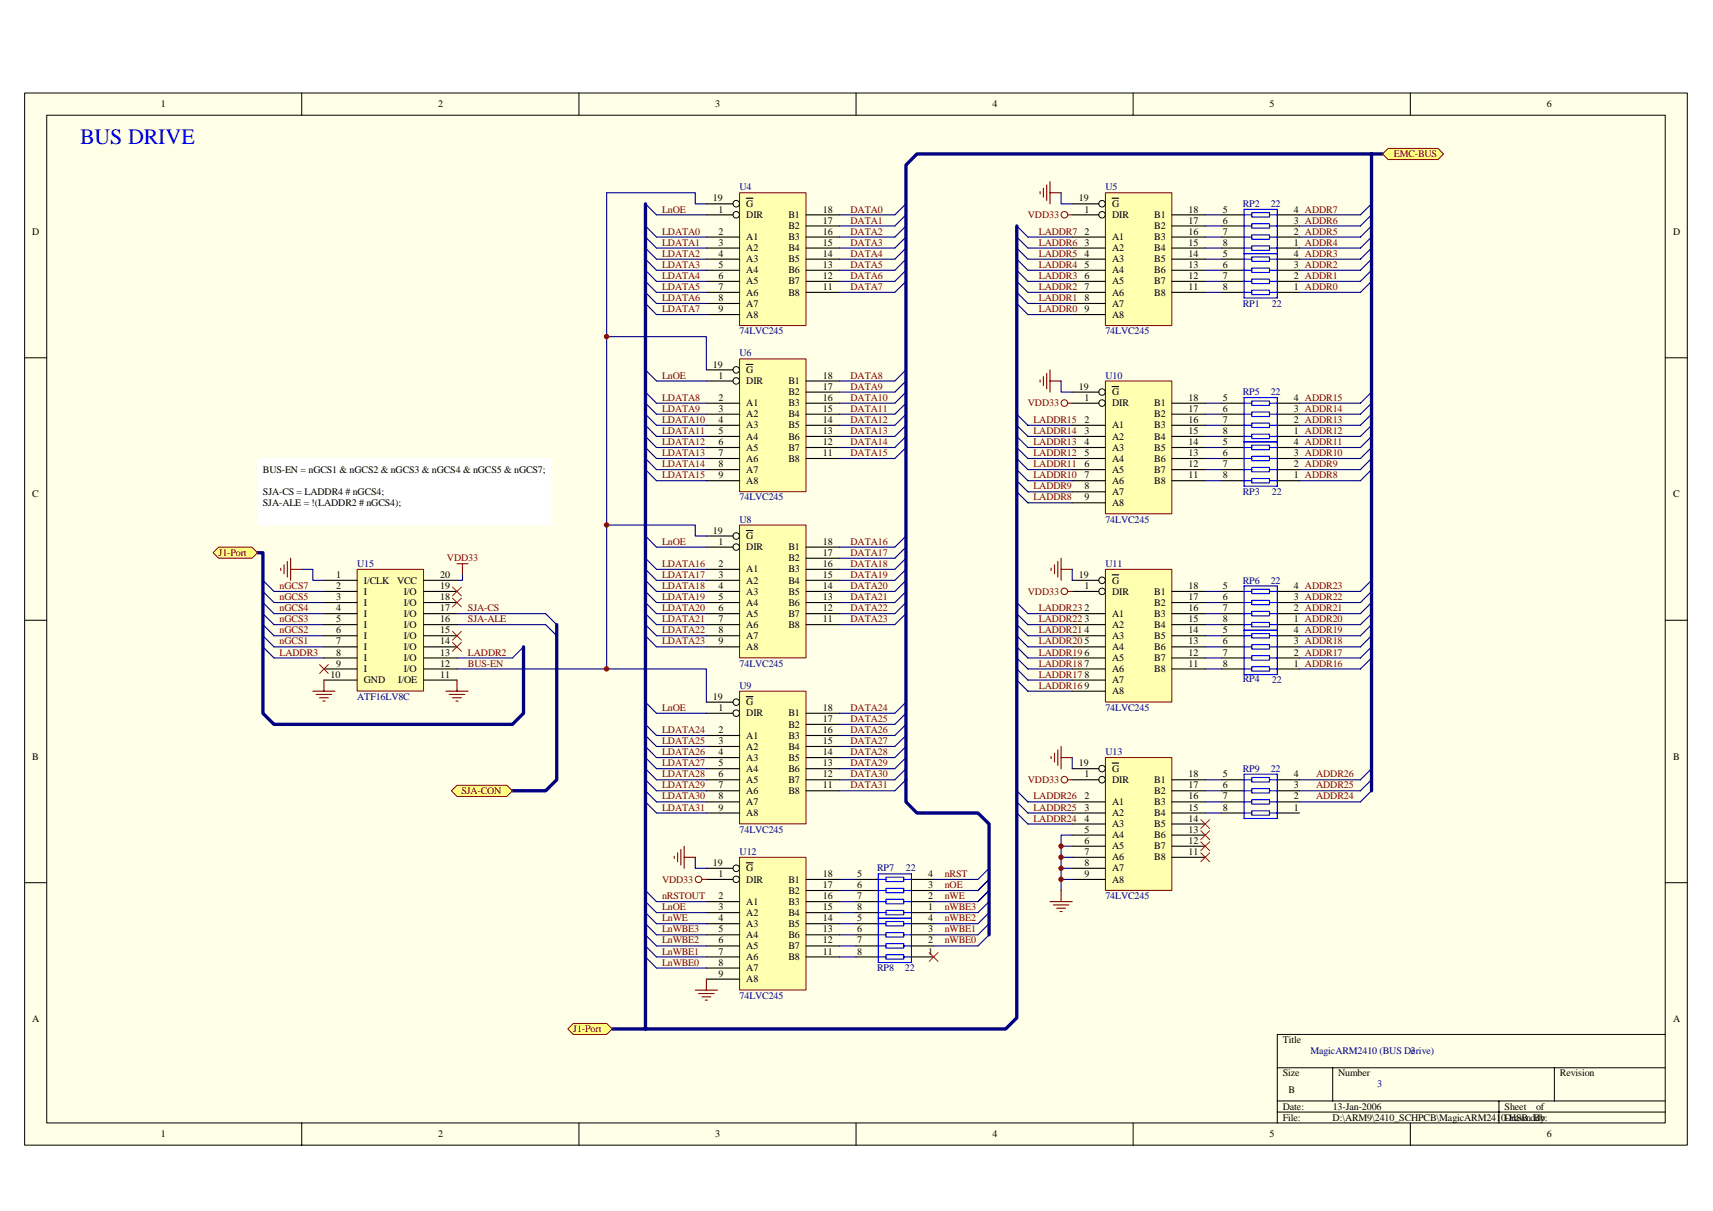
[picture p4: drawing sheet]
<svg xmlns="http://www.w3.org/2000/svg" width="297mm" height="210mm" viewBox="0 0 297 210" stroke-linecap="round" stroke-linejoin="round" font-family="sans-serif">
<path d="M4.3 16.1h288.3v182.5h-288.3z" fill="#ffffe8"/>
<g fill="none" stroke="#000" stroke-width=".17">
<path d="M4.3 16.1h288.3v182.5h-288.3zM8.1 20h280.7v174.7h-280.7zM52.3 16.1v3.9M100.4 16.1v3.9M148.4 16.1v3.9M196.5 16.1v3.9M244.6 16.1v3.9M4.3 62h3.8M288.8 62h3.8M4.3 107.5h3.8M288.8 107.5h3.8M4.3 153.1h3.8"/>
<path d="M288.8 153.1h3.8M288.8 179.4h-67.3v15.3M52.3 194.7v3.9M100.4 194.7v3.9M148.4 194.7v3.9M196.5 194.7v3.9M221.5 185.1h67.3M221.5 190.9h67.3M221.5 192.8h67.3M231.1 185.1v5.8M244.6 194.7v3.9M259.9 190.9v3.8"/>
<path d="M269.5 185.1v5.8"/>
</g>
<path d="M128.3 33.4h11.5v23.1h-11.5z" fill="#ffffb0"/>
<path d="M128.2 33.4h11.6v23.1h-11.6z" fill="none" stroke="#800000" stroke-width=".17"/>
<g fill="none" stroke="#000" stroke-width=".17">
<circle cx="127.7" cy="35.3" r=".57"/>
<circle cx="127.7" cy="37.2" r=".57"/>
</g>
<g fill="none" stroke="#000" stroke-width=".19">
<path d="M122.5 35.3h4.6M122.5 37.3h4.6M129.4 34.4h1.2M139.8 37.3h5.8M139.8 39.2h5.8M122.5 41.1h5.7M122.5 43h5.7M122.5 44.9h5.7M122.5 46.9h5.7M122.5 48.8h5.7M122.5 50.7h5.7M122.5 52.6h5.7"/>
<path d="M122.5 54.5h5.7M139.8 41.1h5.8M139.8 43h5.8M139.8 44.9h5.8M139.8 46.9h5.8M139.8 48.8h5.8M139.8 50.7h5.8"/>
</g>
<g fill="none" stroke="#000080" stroke-width=".19">
<path d="M113.8 37.3h8.7M145.6 37.3h9.6M145.6 39.2h9.6M113.8 41.1h8.7M113.8 43h8.7M113.8 44.9h8.7M113.8 46.9h8.7M113.8 48.8h8.7M113.8 50.7h8.7M113.8 52.6h8.7M113.8 54.5h8.7M145.6 41.1h9.6"/>
<path d="M145.6 43h9.6M145.6 44.9h9.6M145.6 46.9h9.6M145.6 48.8h9.6M145.6 50.7h9.6"/>
</g>
<path d="M128.3 62.3h11.5v23h-11.5z" fill="#ffffb0"/>
<path d="M128.2 62.2h11.6v23.1h-11.6z" fill="none" stroke="#800000" stroke-width=".17"/>
<g fill="none" stroke="#000" stroke-width=".17">
<circle cx="127.7" cy="64.1" r=".57"/>
<circle cx="127.7" cy="66" r=".57"/>
</g>
<g fill="none" stroke="#000" stroke-width=".19">
<path d="M122.5 64.1h4.6M122.5 66.1h4.6M122.5 69.9h5.7M122.5 71.8h5.7M122.5 73.7h5.7M122.5 75.7h5.7M122.5 77.6h5.7M122.5 79.5h5.7M129.4 63.2h1.2M139.8 66.1h5.8M139.8 69.9h5.8M139.8 71.8h5.8"/>
<path d="M139.8 68h5.8M139.8 73.7h5.8M139.8 75.7h5.8M139.8 77.6h5.8M139.8 79.5h5.8M122.5 81.4h5.7M122.5 83.4h5.7"/>
</g>
<path d="M128.3 148.7h11.5v23h-11.5z" fill="#ffffb0"/>
<path d="M128.2 148.7h11.6v23h-11.6z" fill="none" stroke="#800000" stroke-width=".17"/>
<g fill="none" stroke="#000" stroke-width=".17">
<circle cx="127.7" cy="150.6" r=".57"/>
<circle cx="127.7" cy="152.5" r=".57"/>
</g>
<g fill="none" stroke="#000" stroke-width=".19">
<path d="M122.5 150.6h4.6M122.5 152.5h4.6M122.5 156.3h5.7M122.5 158.2h5.7M129.4 149.6h1.2M139.8 152.5h5.8M139.8 156.3h5.8M139.8 158.2h5.8M139.8 154.4h5.8M122.5 160.2h5.7M122.5 162.1h5.7M122.5 164h5.7"/>
<path d="M122.5 165.9h5.7M122.5 167.9h5.7M122.5 169.8h5.7M139.8 160.2h5.8M139.8 162.1h5.8M139.8 164h5.8M139.8 165.9h5.8"/>
</g>
<path d="M191.7 33.4h11.5v23.1h-11.5z" fill="#ffffb0"/>
<path d="M191.7 33.4h11.5v23.1h-11.5z" fill="none" stroke="#800000" stroke-width=".17"/>
<g fill="none" stroke="#000" stroke-width=".17">
<circle cx="191.1" cy="35.3" r=".57"/>
<circle cx="191.1" cy="37.2" r=".57"/>
</g>
<g fill="none" stroke="#000" stroke-width=".19">
<path d="M185.9 35.3h4.6M185.9 37.3h4.6M192.8 34.4h1.2M203.2 37.3h5.8M203.2 39.2h5.8M185.9 41.1h5.8M185.9 43h5.8M185.9 44.9h5.8M185.9 46.9h5.8M185.9 48.8h5.8M185.9 50.7h5.8M185.9 52.6h5.8"/>
<path d="M185.9 54.5h5.8M203.2 41.1h5.8M203.2 43h5.8M203.2 44.9h5.8M203.2 46.9h5.8M203.2 48.8h5.8M203.2 50.7h5.8"/>
</g>
<g fill="none" stroke="#000080" stroke-width=".19">
<path d="M178.2 41.1h7.7M178.2 43h7.7M178.2 44.9h7.7M178.2 46.9h7.7M178.2 48.8h7.7M178.2 50.7h7.7M178.2 52.6h7.7M178.2 54.5h7.7M113.8 66.1h8.7M113.8 69.9h8.7M113.8 71.8h8.7M113.8 73.7h8.7"/>
<path d="M113.8 75.7h8.7M113.8 77.6h8.7M113.8 79.5h8.7M145.6 66.1h9.6M145.6 69.9h9.6M145.6 71.8h9.6M145.6 73.7h9.6M145.6 75.7h9.6M145.6 77.6h9.6M145.6 79.5h9.6M145.6 68h9.6M113.8 81.4h8.7"/>
<path d="M113.8 83.4h8.7"/>
</g>
<path d="M191.7 66.1h11.5v23h-11.5z" fill="#ffffb0"/>
<path d="M191.7 66.1h11.5v23h-11.5z" fill="none" stroke="#800000" stroke-width=".17"/>
<g fill="none" stroke="#000" stroke-width=".17">
<circle cx="191.1" cy="69.9" r=".57"/>
<circle cx="191.1" cy="68" r=".57"/>
</g>
<g fill="none" stroke="#000" stroke-width=".19">
<path d="M185.9 68h4.6M185.9 69.9h4.6M185.9 73.7h5.8M185.9 75.7h5.8M185.9 77.6h5.8M185.9 79.5h5.8M192.8 67h1.2M203.2 69.9h5.8M203.2 73.7h5.8M203.2 75.7h5.8M203.2 71.8h5.8M203.2 77.6h5.8"/>
<path d="M203.2 79.5h5.8M185.9 81.4h5.8M185.9 83.4h5.8M185.9 85.3h5.8M185.9 87.2h5.8M203.2 81.4h5.8M203.2 83.4h5.8"/>
</g>
<path d="M191.7 98.7h11.5v23h-11.5z" fill="#ffffb0"/>
<path d="M191.7 98.7h11.5v23h-11.5z" fill="none" stroke="#800000" stroke-width=".17"/>
<g fill="none" stroke="#000" stroke-width=".17">
<circle cx="191.1" cy="100.6" r=".57"/>
<circle cx="191.1" cy="102.5" r=".57"/>
</g>
<g fill="none" stroke="#000" stroke-width=".19">
<path d="M192.8 99.7h1.2M185.9 100.6h4.6M185.9 102.6h4.6M185.9 106.4h5.8M185.9 108.3h5.8M185.9 110.2h5.8M185.9 112.2h5.8M185.9 114.1h5.8M185.9 116h5.8M185.9 117.9h5.8M185.9 119.8h5.8M203.2 102.6h5.8"/>
<path d="M203.2 106.4h5.8M203.2 108.3h5.8M203.2 104.5h5.8M203.2 110.2h5.8M203.2 112.2h5.8M203.2 114.1h5.8M203.2 116h5.8"/>
</g>
<g fill="none" stroke="#800000" stroke-width=".19">
<path d="M180.4 33.2v.4M180.9 32.6v1.6M181.5 32.1v2.7M182.1 31.5v3.8M182.1 33.4h1.9M180.4 65.9v.4M180.9 65.3v1.5M181.5 64.7v2.7M182.1 64.1v3.9M182.1 66.1h1.9M182.3 98.5v.4M182.9 97.9v1.6"/>
<path d="M183.4 97.4v2.7M184 96.8v3.8M184 98.7h1.9M116.9 148.5v.3M117.5 147.9v1.5M118.1 147.3v2.7M118.6 146.7v3.9M118.6 148.7h2"/>
</g>
<path d="M111.9 35.3v143.1M176.3 39.2v137.3l-1.9 1.9h-68.3M237.8 26.7v110.4M239.8 26.7h-80.8l-1.9 1.9v106.6" fill="none" stroke="#000080" stroke-width=".58"/>
<g fill="none" stroke="#000080" stroke-width=".19">
<path d="M105.2 33.4h15.4v1.9h1.9M111.9 39.2l1.9 1.9M111.9 35.3l1.9 2M157.1 35.3l-1.9 2M157.1 37.3l-1.9 1.9M157.1 39.2l-1.9 1.9M176.3 39.2l1.9 1.9M184 33.4v1.9h1.9M237.8 35.3l-1.9 2M105.2 58.4h17.3v5.7M111.9 52.6l1.9 1.9M111.9 50.7l1.9 1.9"/>
<path d="M111.9 48.8l1.9 1.9M111.9 46.9l1.9 1.9M111.9 44.9l1.9 2M111.9 43l1.9 1.9M111.9 41.1l1.9 1.9M157.1 41.1l-1.9 1.9M157.1 43l-1.9 1.9M157.1 44.9l-1.9 2M157.1 46.9l-1.9 1.9M157.1 48.8l-1.9 1.9M176.3 41.1l1.9 1.9M176.3 43l1.9 1.9"/>
<path d="M176.3 44.9l1.9 2M176.3 46.9l1.9 1.9M176.3 48.8l1.9 1.9M176.3 50.7l1.9 1.9M176.3 52.6l1.9 1.9M111.9 68l1.9 1.9M111.9 69.9l1.9 1.9M111.9 71.8l1.9 1.9M111.9 73.7l1.9 2M111.9 75.7l1.9 1.9M111.9 77.6l1.9 1.9M111.9 79.5l1.9 1.9"/>
<path d="M111.9 64.1l1.9 2M157.1 64.1l-1.9 2M157.1 66.1l-1.9 1.9M157.1 68l-1.9 1.9M157.1 69.9l-1.9 1.9M157.1 71.8l-1.9 1.9M157.1 73.7l-1.9 2M157.1 75.7l-1.9 1.9M157.1 77.6l-1.9 1.9M184 66.1v1.9h1.9M111.9 81.4l1.9 2M185.9 98.7v1.9"/>
<path d="M120.6 148.7v1.9h1.9"/>
</g>
<path d="M62 98.7h11.4v21.1h-11.4z" fill="#ffffb0"/>
<path d="M61.9 98.7h11.5v21.1h-11.5z" fill="none" stroke="#800000" stroke-width=".17"/>
<g fill="none" stroke="#000" stroke-width=".19">
<path d="M56.2 100.6h5.7M56.2 102.6h5.7M56.2 104.5h5.7M56.2 106.4h5.7M56.2 108.3h5.7M56.2 110.2h5.7M56.2 112.2h5.7M56.2 114.1h5.7M56.2 116h5.7M56.2 117.9h5.7M73.5 100.6h5.7M73.5 102.6h5.7"/>
<path d="M73.5 104.5h5.7M73.5 106.4h5.7M73.5 108.3h5.7M73.5 110.2h5.7M73.5 112.2h5.7M73.5 114.1h5.7M73.5 116h5.7M73.5 117.9h5.7"/>
</g>
<path d="M80.2 99.7v.9h-1M45.6 100.6l1.9 2h8.7M45.6 102.6l1.9 1.9h8.7M45.6 104.5l1.9 1.9h8.7M45.6 110.2l1.9 2h8.7M45.6 112.2l1.9 1.9h8.7M47.5 110.2h8.7M79.2 106.4h15.4M79.2 114.1h9.7M79.2 108.3h15.4M79.2 116h26" fill="none" stroke="#000080" stroke-width=".19"/>
<path d="M79.2 97.7h1.9M80.2 97.7v2M54.2 119.8h3.9M56.2 117.9v1.9M77.3 119.8h3.8M79.2 117.9v1.9M54.8 120.4h2.7M55.4 121h1.5M56 121.6h.4M77.9 120.4h2.7M78.5 121h1.5M79.1 121.6h.3" fill="none" stroke="#800000" stroke-width=".19"/>
<path d="M191.7 131.4h11.5v23h-11.5z" fill="#ffffb0"/>
<g fill="none" stroke="#800000" stroke-width=".17">
<path d="M191.7 131.4h11.5v23h-11.5z"/>
<circle cx="184.6" cy="37.2" r=".57"/>
<circle cx="184.6" cy="69.9" r=".57"/>
<circle cx="184.6" cy="102.5" r=".57"/>
<circle cx="184.6" cy="135.2" r=".57"/>
</g>
<g fill="none" stroke="#000" stroke-width=".17">
<circle cx="191.1" cy="135.2" r=".57"/>
<circle cx="191.1" cy="133.3" r=".57"/>
</g>
<g fill="none" stroke="#000" stroke-width=".19">
<path d="M211.9 39.2h3.8M211.9 37.3h3.8M221.5 39.2h3.8M221.5 37.3h3.8M211.9 50.7h3.8M211.9 48.8h3.8M211.9 46.9h3.8M211.9 44.9h3.8M211.9 43h3.8M211.9 41.1h3.8M221.5 50.7h3.8M221.5 48.8h3.8"/>
<path d="M221.5 46.9h3.8M221.5 44.9h3.8M221.5 43h3.8M221.5 41.1h3.8M211.9 79.5h3.8M211.9 77.6h3.8M211.9 75.7h3.8M211.9 73.7h3.8M211.9 71.8h3.8M211.9 69.9h3.8M221.5 79.5h3.8M221.5 77.6h3.8"/>
<path d="M221.5 75.7h3.8M221.5 73.7h3.8M221.5 71.8h3.8M221.5 69.9h3.8M211.9 83.4h3.8M211.9 81.4h3.8M221.5 83.4h3.8M221.5 81.4h3.8M211.9 116h3.8M211.9 114.1h3.8M211.9 112.2h3.8M211.9 110.2h3.8"/>
<path d="M211.9 108.3h3.8M211.9 106.4h3.8M211.9 104.5h3.8M211.9 102.6h3.8M221.5 116h3.8M221.5 114.1h3.8M221.5 112.2h3.8M221.5 110.2h3.8M221.5 108.3h3.8M221.5 106.4h3.8M221.5 104.5h3.8M221.5 102.6h3.8"/>
<path d="M185.9 133.3h4.6M185.9 135.2h4.6M185.9 139h5.8M192.8 132.3h1.2M203.2 135.2h5.8M203.2 139h5.8M203.2 137.1h5.8M211.9 135.2h3.8M211.9 139h3.8M211.9 137.1h3.8M221.5 135.2h3.8M221.5 139h3.8"/>
<path d="M221.5 137.1h3.8M185.9 141h5.8M185.9 142.9h5.8M185.9 144.8h5.8M185.9 146.7h5.8M185.9 148.7h5.8M185.9 150.6h5.8M185.9 152.5h5.8M203.2 141h5.8M203.2 142.9h5.8M203.2 144.8h5.8M203.2 146.7h5.8"/>
<path d="M203.2 148.7h5.8M211.9 141h3.8M221.5 141h3.8"/>
</g>
<g fill="none" stroke="#000080" stroke-width=".19">
<path d="M209 37.3h2.9M209 39.2h2.9M225.3 37.3h10.6M209 50.7h2.9M209 48.8h2.9M209 46.9h2.9M209 44.9h2.9M209 43h2.9M209 41.1h2.9M176.3 71.8l1.9 1.9h7.7M176.3 73.7l1.9 2h7.7M176.3 75.7l1.9 1.9h7.7"/>
<path d="M176.3 77.6l1.9 1.9h7.7M176.3 79.5l1.9 1.9h7.7M209 73.7h2.9M209 75.7h2.9M209 77.6h2.9M209 79.5h2.9M209 71.8h2.9M209 69.9h2.9M176.3 81.4l1.9 2h7.7M176.3 83.4l1.9 1.9h7.7M176.3 85.3l1.9 1.9h7.7M209 81.4h2.9"/>
<path d="M209 83.4h2.9M176.3 104.5l1.9 1.9h7.7M176.3 106.4l1.9 1.9h7.7M176.3 108.3l1.9 1.9h7.7M176.3 110.2l1.9 2h7.7M176.3 112.2l1.9 1.9h7.7M176.3 114.1l1.9 1.9h7.7M176.3 116l1.9 1.9h7.7M176.3 117.9l1.9 1.9h7.7M209 106.4h2.9M209 108.3h2.9M209 110.2h2.9"/>
<path d="M209 112.2h2.9M209 114.1h2.9M209 116h2.9M209 104.5h2.9M209 102.6h2.9M176.3 137.1l1.9 1.9h7.7M176.3 139l1.9 2h7.7M185.9 131.4v1.9M209 139h2.9M209 137.1h2.9M209 135.2h2.9M176.3 141l1.9 1.9h7.7"/>
<path d="M184 148.7h1.9M184 150.6h1.9M184 152.5h1.9M185.9 144.8h-1.9v9.6M209 141h2.9"/>
</g>
<g fill="none" stroke="#800000" stroke-width=".19">
<path d="M185.2 37.3h.7M185.2 69.9h.7M185.2 102.6h.7M182.3 131.2v.4M182.9 130.6v1.5M183.4 130v2.7M184 129.4v3.9M184 131.4h1.9M185.2 135.2h.7M182.1 156.3h3.8M182.7 156.9h2.7M183.2 157.5h1.6"/>
<path d="M183.8 158.1h.4M184 154.4v1.9"/>
</g>
<g fill="none" stroke="#00f" stroke-width=".19">
<path d="M215.7 36.3h5.8v15.4h-5.8zM215.7 39.2h1.4M215.7 37.3h1.4M217.1 38.8h3v.8h-3zM217.1 36.9h3v.7h-3zM220.1 39.2h1.4M220.1 37.3h1.4M215.7 44h5.8M215.7 50.7h1.4M215.7 48.8h1.4M215.7 46.9h1.4M215.7 44.9h1.4"/>
<path d="M215.7 43h1.4M215.7 41.1h1.4M217.1 50.3h3v.8h-3zM217.1 48.4h3v.8h-3zM217.1 46.5h3v.7h-3zM217.1 44.6h3v.7h-3zM217.1 42.6h3v.8h-3zM217.1 40.7h3v.8h-3zM220.1 50.7h1.4M220.1 48.8h1.4M220.1 46.9h1.4M220.1 44.9h1.4"/>
<path d="M220.1 43h1.4M220.1 41.1h1.4M215.7 68.9h5.8v15.4h-5.8zM215.7 76.6h5.8M215.7 79.5h1.4M215.7 77.6h1.4M215.7 75.7h1.4M215.7 73.7h1.4M215.7 71.8h1.4M215.7 69.9h1.4M217.1 79.1h3v.8h-3zM217.1 77.2h3v.8h-3z"/>
<path d="M217.1 75.3h3v.8h-3zM217.1 73.4h3v.7h-3zM217.1 71.4h3v.8h-3zM217.1 69.5h3v.8h-3zM220.1 79.5h1.4M220.1 77.6h1.4M220.1 75.7h1.4M220.1 73.7h1.4M220.1 71.8h1.4M220.1 69.9h1.4M215.7 83.4h1.4M215.7 81.4h1.4"/>
<path d="M217.1 83h3v.7h-3zM217.1 81h3v.8h-3zM220.1 83.4h1.4M220.1 81.4h1.4M215.7 101.6h5.8v15.4h-5.8zM215.7 109.3h5.8M215.7 116h1.4M215.7 114.1h1.4M215.7 112.2h1.4M215.7 110.2h1.4M215.7 108.3h1.4M215.7 106.4h1.4"/>
<path d="M215.7 104.5h1.4M215.7 102.6h1.4M217.1 115.6h3v.8h-3zM217.1 113.7h3v.8h-3zM217.1 111.8h3v.7h-3zM217.1 109.9h3v.7h-3zM217.1 107.9h3v.8h-3zM217.1 106h3v.8h-3zM217.1 104.1h3v.8h-3zM217.1 102.2h3v.7h-3zM220.1 116h1.4M220.1 114.1h1.4"/>
<path d="M220.1 112.2h1.4M220.1 110.2h1.4M220.1 108.3h1.4M220.1 106.4h1.4M220.1 104.5h1.4M220.1 102.6h1.4M215.7 134.2h5.8v7.7h-5.8zM215.7 139h1.4M215.7 137.1h1.4M215.7 135.2h1.4M217.1 138.7h3v.7h-3zM217.1 136.7h3v.8h-3z"/>
<path d="M217.1 134.8h3v.8h-3zM220.1 139h1.4M220.1 137.1h1.4M220.1 135.2h1.4M215.7 141h1.4M217.1 140.6h3v.8h-3zM220.1 141h1.4"/>
</g>
<path d="M239.8 26.7l.9-1h8.7l.9 1-.9 1h-8.7z" fill-rule="evenodd" fill="#ffff80" stroke="#800000" stroke-width=".17"/>
<g fill="none" stroke="#000" stroke-width=".19">
<path d="M148.4 158.2h3.9M148.4 156.3h3.9M148.4 154.4h3.9M148.4 152.5h3.9M158 158.2h3.9M158 156.3h3.9M158 154.4h3.9M158 152.5h3.9M148.4 165.9h3.9M148.4 164h3.9M148.4 162.1h3.9M148.4 160.2h3.9"/>
<path d="M158 165.9h3.9M158 164h3.9M158 162.1h3.9M158 160.2h3.9"/>
</g>
<g fill="none" stroke="#00f" stroke-width=".19">
<path d="M152.3 151.5h5.7v15.4h-5.7zM152.3 159.2h5.7M152.3 158.2h1.3M152.3 156.3h1.3M152.3 154.4h1.3M152.3 152.5h1.3M153.6 159.8h3.1v.7h-3.1zM153.6 157.9h3.1v.7h-3.1zM153.6 155.9h3.1v.8h-3.1zM153.6 154h3.1v.8h-3.1zM153.6 152.1h3.1v.8h-3.1zM156.7 158.2h1.3"/>
<path d="M156.7 156.3h1.3M156.7 154.4h1.3M156.7 152.5h1.3M152.3 165.9h1.3M152.3 164h1.3M152.3 162.1h1.3M152.3 160.2h1.3M153.6 165.5h3.1v.8h-3.1zM153.6 163.6h3.1v.8h-3.1zM153.6 161.7h3.1v.8h-3.1zM156.7 165.9h1.3M156.7 164h1.3"/>
<path d="M156.7 162.1h1.3M156.7 160.2h1.3"/>
</g>
<g fill="none" stroke="#000080" stroke-width=".19">
<path d="M113.8 158.2h8.7M113.8 156.3h8.7M145.6 158.2h2.8M145.6 156.3h2.8M145.6 154.4h2.8M145.6 152.5h2.8M161.9 158.2h7.7M161.9 156.3h7.7M161.9 154.4h7.7M161.9 152.5h7.7M184 146.7h1.9M113.8 165.9h8.7"/>
<path d="M113.8 164h8.7M113.8 162.1h8.7M113.8 160.2h8.7M113.8 167.9h8.7M145.6 165.9h2.8M145.6 164h2.8M145.6 162.1h2.8M145.6 160.2h2.8M161.9 164h7.7M161.9 162.1h7.7M161.9 160.2h7.7"/>
</g>
<circle cx="121.1" cy="152.5" r=".57" fill="none" stroke="#800000" stroke-width=".17"/>
<path d="M121.7 152.5h.8M120.6 171.7h3.8M121.1 172.3h2.7M121.7 172.8h1.6M122.3 173.4h.4M122.5 169.8v1.9" fill="none" stroke="#800000" stroke-width=".19"/>
<path d="M128.3 91.1h11.5v23h-11.5z" fill="#ffffb0"/>
<path d="M128.2 91h11.6v23.1h-11.6z" fill="none" stroke="#800000" stroke-width=".17"/>
<g fill="none" stroke="#000" stroke-width=".17">
<circle cx="127.7" cy="92.9" r=".57"/>
<circle cx="127.7" cy="94.9" r=".57"/>
</g>
<g fill="none" stroke="#000" stroke-width=".19">
<path d="M122.5 92.9h4.6M122.5 94.9h4.6M122.5 98.7h5.7M129.4 92h1.2M139.8 94.9h5.8M139.8 98.7h5.8M139.8 96.8h5.8M122.5 100.6h5.7M122.5 102.6h5.7M122.5 104.5h5.7M122.5 106.4h5.7M122.5 108.3h5.7"/>
<path d="M122.5 110.2h5.7M122.5 112.2h5.7M139.8 100.6h5.8M139.8 102.6h5.8M139.8 104.5h5.8M139.8 106.4h5.8M139.8 108.3h5.8"/>
</g>
<g fill="none" stroke="#000080" stroke-width=".19">
<path d="M113.8 94.9h8.7M113.8 98.7h8.7M145.6 94.9h9.6M145.6 98.7h9.6M145.6 96.8h9.6M113.8 100.6h8.7M113.8 102.6h8.7M113.8 104.5h8.7M113.8 106.4h8.7M113.8 108.3h8.7M113.8 110.2h8.7M113.8 112.2h8.7"/>
<path d="M145.6 100.6h9.6M145.6 102.6h9.6M145.6 104.5h9.6M145.6 106.4h9.6M145.6 108.3h9.6"/>
</g>
<path d="M128.3 119.9h11.5v23h-11.5z" fill="#ffffb0"/>
<path d="M128.2 119.8h11.6v23.1h-11.6z" fill="none" stroke="#800000" stroke-width=".17"/>
<g fill="none" stroke="#000" stroke-width=".17">
<circle cx="127.7" cy="121.7" r=".57"/>
<circle cx="127.7" cy="123.7" r=".57"/>
</g>
<g fill="none" stroke="#000" stroke-width=".19">
<path d="M122.5 121.8h4.6M122.5 123.7h4.6M122.5 127.5h5.7M122.5 129.4h5.7M122.5 131.4h5.7M122.5 133.3h5.7M122.5 135.2h5.7M122.5 137.1h5.7M122.5 139h5.7M129.4 120.8h1.2M139.8 123.7h5.8M139.8 127.5h5.8"/>
<path d="M139.8 129.4h5.8M139.8 125.6h5.8M139.8 131.4h5.8M139.8 133.3h5.8M139.8 135.2h5.8M139.8 137.1h5.8M122.5 141h5.7"/>
</g>
<g fill="none" stroke="#000080" stroke-width=".19">
<path d="M105.2 33.4v82.6h17.3v5.8M105.2 91h15.4v1.9h1.9M111.9 96.8l1.9 1.9M111.9 98.7l1.9 1.9M111.9 92.9l1.9 2M157.1 92.9l-1.9 2M157.1 94.9l-1.9 1.9M157.1 96.8l-1.9 1.9M157.1 98.7l-1.9 1.9M45.6 106.4l1.9 1.9h8.7M45.6 108.3l1.9 1.9M90.8 112.2l-1.9 1.9"/>
<path d="M94.6 106.4l1.9 1.9M94.6 108.3l1.9 1.9M111.9 110.2l1.9 2M111.9 108.3l1.9 1.9M111.9 106.4l1.9 1.9M111.9 104.5l1.9 1.9M111.9 102.6l1.9 1.9M111.9 100.6l1.9 2M157.1 100.6l-1.9 2M157.1 102.6l-1.9 1.9M157.1 104.5l-1.9 1.9M157.1 106.4l-1.9 1.9"/>
<path d="M111.9 121.8l1.9 1.9h8.7M111.9 125.6l1.9 1.9h8.7M111.9 127.5l1.9 1.9h8.7M111.9 129.4l1.9 2h8.7M111.9 131.4l1.9 1.9h8.7M111.9 133.3l1.9 1.9h8.7M111.9 135.2l1.9 1.9h8.7M111.9 137.1l1.9 1.9h8.7M111.9 139l1.9 2h8.7M157.1 121.8l-1.9 1.9h-9.6M157.1 125.6l-1.9 1.9h-9.6M157.1 127.5l-1.9 1.9h-9.6"/>
<path d="M157.1 129.4l-1.9 2h-9.6M157.1 131.4l-1.9 1.9h-9.6M157.1 133.3l-1.9 1.9h-9.6M157.1 135.2l-1.9 1.9h-9.6M157.1 123.7l-1.9 1.9h-9.6M111.9 158.2l1.9 2M111.9 156.3l1.9 1.9M111.9 154.4l1.9 1.9M171.5 152.5l-1.9 1.9M171.5 154.4l-1.9 1.9M171.5 156.3l-1.9 1.9M171.5 158.2l-1.9 2"/>
<path d="M171.5 150.6l-1.9 1.9M111.9 165.9l1.9 2M111.9 164l1.9 1.9M111.9 162.1l1.9 1.9M111.9 160.2l1.9 1.9"/>
</g>
<path d="M44.6 95.8h1v27.9l1.9 1.9h41.4l1.9-1.9v-11.5M96.5 108.3v26.9l-1.9 1.9h-5.7M157.1 135.2v3.8l1.9 2h10.6l1.9 1.9v19.2" fill="none" stroke="#000080" stroke-width=".58"/>
<path d="M78.3 137.1l.9-.9h8.7l1 .9-1 1h-8.7z" fill-rule="evenodd" fill="#ffff80" stroke="#800000" stroke-width=".17"/>
<path d="M52.3 98.7h1.9v1.9h2" fill="none" stroke="#000080" stroke-width=".19"/>
<path d="M48.7 98.5v.4M49.3 97.9v1.6M49.8 97.4v2.7M50.4 96.8v3.8M50.4 98.7h1.9" fill="none" stroke="#800000" stroke-width=".19"/>
<g fill="#ffff80" stroke="#800000" stroke-width=".17">
<path d="M98.5 178.4l.9-.9h5.8l.9 .9-.9 1h-5.8z" fill-rule="evenodd"/>
<path d="M37.9 94.9h5.8l.9 .9-.9 1h-5.8l-.9-1z" fill-rule="evenodd"/>
</g>
<g fill="none" stroke="#000080" stroke-width=".19">
<path d="M237.8 37.3l-1.9 1.9h-10.6M237.8 39.2l-1.9 1.9h-10.6M237.8 41.1l-1.9 1.9h-10.6M237.8 43l-1.9 1.9h-10.6M237.8 44.9l-1.9 2h-10.6M237.8 46.9l-1.9 1.9h-10.6M237.8 48.8l-1.9 1.9h-10.6M237.8 68l-1.9 1.9h-10.6M237.8 69.9l-1.9 1.9h-10.6M237.8 71.8l-1.9 1.9h-10.6M237.8 73.7l-1.9 2h-10.6M237.8 75.7l-1.9 1.9h-10.6"/>
<path d="M237.8 77.6l-1.9 1.9h-10.6M237.8 79.5l-1.9 1.9h-10.6M237.8 81.4l-1.9 2h-10.6M237.8 100.6l-1.9 2h-10.6M237.8 102.6l-1.9 1.9h-10.6M237.8 104.5l-1.9 1.9h-10.6M237.8 106.4l-1.9 1.9h-10.6M237.8 108.3l-1.9 1.9h-10.6M237.8 110.2l-1.9 2h-10.6M237.8 112.2l-1.9 1.9h-10.6M237.8 114.1l-1.9 1.9h-10.6M237.8 133.3l-1.9 1.9h-10.6"/>
<path d="M237.8 135.2l-1.9 1.9h-10.6M237.8 137.1l-1.9 1.9h-10.6"/>
</g>
<path d="M208.2 142.1l1.6 1.6M208.2 144l1.6 1.6M208.2 146l1.6 1.5M208.2 147.9l1.6 1.5M209.8 142.1l-1.6 1.6M209.8 144l-1.6 1.6M209.8 146l-1.6 1.5M209.8 147.9l-1.6 1.5" fill="none" stroke="#f00" stroke-width=".17"/>
<g fill="#800000" stroke="#800000" stroke-width=".17">
<circle cx="105.2" cy="58.4" r=".38"/>
<circle cx="184" cy="148.6" r=".38"/>
<circle cx="184" cy="150.6" r=".38"/>
<circle cx="184" cy="152.5" r=".38"/>
<circle cx="184" cy="146.7" r=".38"/>
<circle cx="105.2" cy="91" r=".38"/>
<circle cx="105.2" cy="116" r=".38"/>
</g>
<path d="M44.7 79.5h50.9v11.5h-50.9z" fill="#fff"/>
<path d="M44.6 79.5h51v11.5h-51z" fill="none" stroke="#fff" stroke-width=".17"/>
<path d="M171.5 160.2l-1.9 1.9M171.5 162.1l-1.9 1.9" fill="none" stroke="#000080" stroke-width=".19"/>
<path d="M55.4 115.2l1.5 1.6M56.9 115.2l-1.5 1.6M78.5 101.8l1.5 1.5M78.5 103.7l1.5 1.5M78.5 109.5l1.5 1.5M78.5 111.4l1.5 1.5M80 101.8l-1.5 1.5M80 103.7l-1.5 1.5M80 109.5l-1.5 1.5M80 111.4l-1.5 1.5M161.1 165.2l1.6 1.5M162.7 165.2l-1.6 1.5" fill="none" stroke="#f00" stroke-width=".17"/>
<text font-size="3.8" fill="#00f" x="13.9" y="24.9">BUS DRIVE</text>
<g font-size="1.7">
<text x="27.9" y="18.6">1</text>
<text x="76" y="18.6">2</text>
<text x="124" y="18.6">3</text>
<text x="172.1" y="18.6">4</text>
<text x="220.1" y="18.6">5</text>
<text x="268.2" y="18.6">6</text>
<text x="123.6" y="34.9">19</text>
<text x="129.4" y="35.9">G</text>
<text x="187.1" y="34.9">19</text>
<text x="192.8" y="35.9">G</text>
<text x="5.6" y="40.7">D</text>
<text x="124.6" y="36.9">1</text>
<text x="124.6" y="40.7">2</text>
<text x="129.4" y="37.8">DIR</text>
<text x="129.4" y="41.6">A1</text>
<text x="136.7" y="37.8">B1</text>
<text x="136.7" y="39.7">B2</text>
<text x="136.7" y="41.6">B3</text>
<text x="142.7" y="36.9">18</text>
<text x="142.7" y="38.8">17</text>
<text x="142.7" y="40.7">16</text>
<text x="188" y="36.9">1</text>
<text x="188" y="40.7">2</text>
<text x="192.8" y="37.8">DIR</text>
<text x="192.8" y="41.6">A1</text>
<text x="200.1" y="37.8">B1</text>
<text x="200.1" y="39.7">B2</text>
<text x="200.1" y="41.6">B3</text>
<text x="206.1" y="36.9">18</text>
<text x="206.1" y="38.8">17</text>
<text x="206.1" y="40.7">16</text>
<text x="212.1" y="40.7">7</text>
<text x="212.1" y="38.8">6</text>
<text x="212.1" y="36.9">5</text>
<text x="224.4" y="40.7">2 ADDR5</text>
<text x="224.4" y="38.8">3 ADDR6</text>
<text x="224.4" y="36.9">4 ADDR7</text>
<text x="290.1" y="40.7">D</text>
<text x="124.6" y="42.6">3</text>
<text x="124.6" y="44.5">4</text>
<text x="124.6" y="46.4">5</text>
<text x="129.4" y="43.6">A2</text>
<text x="129.4" y="45.5">A3</text>
<text x="129.4" y="47.4">A4</text>
<text x="136.7" y="43.6">B4</text>
<text x="136.7" y="45.5">B5</text>
<text x="136.7" y="47.4">B6</text>
<text x="142.7" y="42.6">15</text>
<text x="142.7" y="44.5">14</text>
<text x="142.7" y="46.4">13</text>
<text x="188" y="42.6">3</text>
<text x="188" y="44.5">4</text>
<text x="188" y="46.4">5</text>
<text x="192.8" y="43.6">A2</text>
<text x="192.8" y="45.5">A3</text>
<text x="192.8" y="47.4">A4</text>
<text x="200.1" y="43.6">B4</text>
<text x="200.1" y="45.5">B5</text>
<text x="200.1" y="47.4">B6</text>
<text x="206.1" y="42.6">15</text>
<text x="206.1" y="44.5">14</text>
<text x="206.1" y="46.4">13</text>
<text x="212.1" y="46.4">6</text>
<text x="212.1" y="44.5">5</text>
<text x="212.1" y="42.6">8</text>
<text x="224.4" y="46.4">3 ADDR2</text>
<text x="224.4" y="44.5">4 ADDR3</text>
<text x="224.4" y="42.6">1 ADDR4</text>
<text x="124.6" y="48.4">6</text>
<text x="124.6" y="50.3">7</text>
<text x="124.6" y="52.2">8</text>
<text x="129.4" y="49.3">A5</text>
<text x="129.4" y="51.2">A6</text>
<text x="129.4" y="53.2">A7</text>
<text x="136.7" y="49.3">B7</text>
<text x="136.7" y="51.2">B8</text>
<text x="142.7" y="48.4">12</text>
<text x="142.7" y="50.3">11</text>
<text x="188" y="48.4">6</text>
<text x="188" y="50.3">7</text>
<text x="188" y="52.2">8</text>
<text x="192.8" y="49.3">A5</text>
<text x="192.8" y="51.2">A6</text>
<text x="192.8" y="53.2">A7</text>
<text x="200.1" y="49.3">B7</text>
<text x="200.1" y="51.2">B8</text>
<text x="206.1" y="48.4">12</text>
<text x="206.1" y="50.3">11</text>
<text x="212.1" y="50.3">8</text>
<text x="212.1" y="48.4">7</text>
<text x="224.4" y="50.3">1 ADDR0</text>
<text x="224.4" y="48.4">2 ADDR1</text>
<text x="124.6" y="54.1">9</text>
<text x="129.4" y="55.1">A8</text>
<text x="188" y="54.1">9</text>
<text x="192.8" y="55.1">A8</text>
<text x="123.6" y="63.7">19</text>
<text x="124.6" y="65.6">1</text>
<text x="129.4" y="64.7">G</text>
<text x="142.7" y="65.6">18</text>
<text x="124.6" y="69.5">2</text>
<text x="124.6" y="71.4">3</text>
<text x="129.4" y="66.6">DIR</text>
<text x="129.4" y="70.4">A1</text>
<text x="136.7" y="66.6">B1</text>
<text x="136.7" y="68.5">B2</text>
<text x="136.7" y="70.4">B3</text>
<text x="142.7" y="67.6">17</text>
<text x="142.7" y="69.5">16</text>
<text x="142.7" y="71.4">15</text>
<text x="187.1" y="67.6">19</text>
<text x="188" y="69.5">1</text>
<text x="192.8" y="68.5">G</text>
<text x="192.8" y="70.4">DIR</text>
<text x="200.1" y="70.4">B1</text>
<text x="206.1" y="69.5">18</text>
<text x="206.1" y="71.4">17</text>
<text x="212.1" y="71.4">6</text>
<text x="212.1" y="69.5">5</text>
<text x="224.4" y="71.4">3 ADDR14</text>
<text x="224.4" y="69.5">4 ADDR15</text>
<text x="124.6" y="73.3">4</text>
<text x="124.6" y="75.2">5</text>
<text x="124.6" y="77.2">6</text>
<text x="129.4" y="72.4">A2</text>
<text x="129.4" y="74.3">A3</text>
<text x="129.4" y="76.2">A4</text>
<text x="136.7" y="72.4">B4</text>
<text x="136.7" y="74.3">B5</text>
<text x="136.7" y="76.2">B6</text>
<text x="142.7" y="73.3">14</text>
<text x="142.7" y="75.2">13</text>
<text x="142.7" y="77.2">12</text>
<text x="188" y="73.3">2</text>
<text x="188" y="75.2">3</text>
<text x="188" y="77.2">4</text>
<text x="192.8" y="74.3">A1</text>
<text x="192.8" y="76.2">A2</text>
<text x="200.1" y="72.4">B2</text>
<text x="200.1" y="74.3">B3</text>
<text x="200.1" y="76.2">B4</text>
<text x="206.1" y="73.3">16</text>
<text x="206.1" y="75.2">15</text>
<text x="206.1" y="77.2">14</text>
<text x="212.1" y="77.2">5</text>
<text x="212.1" y="75.2">8</text>
<text x="212.1" y="73.3">7</text>
<text x="224.4" y="77.2">4 ADDR11</text>
<text x="224.4" y="75.2">1 ADDR12</text>
<text x="224.4" y="73.3">2 ADDR13</text>
<text x="45.6" y="82">BUS-EN = nGCS1 &amp; nGCS2 &amp; nGCS3 &amp; nGCS4 &amp; nGCS5 &amp; nGCS7;</text>
<text x="124.6" y="79.1">7</text>
<text x="124.6" y="81">8</text>
<text x="124.6" y="82.9">9</text>
<text x="129.4" y="78.1">A5</text>
<text x="129.4" y="80.1">A6</text>
<text x="129.4" y="82">A7</text>
<text x="129.4" y="83.9">A8</text>
<text x="136.7" y="78.1">B7</text>
<text x="136.7" y="80.1">B8</text>
<text x="142.7" y="79.1">11</text>
<text x="188" y="79.1">5</text>
<text x="188" y="81">6</text>
<text x="188" y="82.9">7</text>
<text x="192.8" y="78.1">A3</text>
<text x="192.8" y="80.1">A4</text>
<text x="192.8" y="82">A5</text>
<text x="192.8" y="83.9">A6</text>
<text x="200.1" y="78.1">B5</text>
<text x="200.1" y="80.1">B6</text>
<text x="200.1" y="82">B7</text>
<text x="200.1" y="83.9">B8</text>
<text x="206.1" y="79.1">13</text>
<text x="206.1" y="81">12</text>
<text x="206.1" y="82.9">11</text>
<text x="212.1" y="82.9">8</text>
<text x="212.1" y="81">7</text>
<text x="212.1" y="79.1">6</text>
<text x="224.4" y="82.9">1 ADDR8</text>
<text x="224.4" y="81">2 ADDR9</text>
<text x="224.4" y="79.1">3 ADDR10</text>
<text x="5.6" y="86.2">C</text>
<text x="45.6" y="85.8">SJA-CS = LADDR4 # nGCS4;</text>
<text x="45.6" y="87.7">SJA-ALE = !(LADDR2 # nGCS4);</text>
<text x="188" y="84.9">8</text>
<text x="188" y="86.8">9</text>
<text x="192.8" y="85.8">A7</text>
<text x="192.8" y="87.7">A8</text>
<text x="290.1" y="86.2">C</text>
<text x="123.6" y="92.5">19</text>
<text x="124.6" y="94.4">1</text>
<text x="129.4" y="93.5">G</text>
<text x="129.4" y="95.4">DIR</text>
<text x="136.7" y="95.4">B1</text>
<text x="142.7" y="94.4">18</text>
<text x="58.3" y="100.2">1</text>
<text x="63.1" y="101.2">I/CLK</text>
<text x="68.9" y="101.2">VCC</text>
<text x="76.3" y="100.2">20</text>
<text x="124.6" y="98.3">2</text>
<text x="124.6" y="100.2">3</text>
<text x="129.4" y="99.3">A1</text>
<text x="129.4" y="101.2">A2</text>
<text x="136.7" y="97.3">B2</text>
<text x="136.7" y="99.3">B3</text>
<text x="136.7" y="101.2">B4</text>
<text x="142.7" y="96.4">17</text>
<text x="142.7" y="98.3">16</text>
<text x="142.7" y="100.2">15</text>
<text x="187.1" y="100.2">19</text>
<text x="192.8" y="101.2">G</text>
<text x="58.3" y="102.1">2</text>
<text x="58.3" y="104.1">3</text>
<text x="58.3" y="106">4</text>
<text x="58.3" y="107.9">5</text>
<text x="63.1" y="103.1">I</text>
<text x="63.1" y="105">I</text>
<text x="63.1" y="106.9">I</text>
<text x="70" y="106.9">I/O</text>
<text x="70" y="105">I/O</text>
<text x="70" y="103.1">I/O</text>
<text x="76.3" y="107.9">16</text>
<text x="76.3" y="106">17</text>
<text x="76.3" y="104.1">18</text>
<text x="76.3" y="102.1">19</text>
<text x="124.6" y="102.1">4</text>
<text x="124.6" y="104.1">5</text>
<text x="124.6" y="106">6</text>
<text x="124.6" y="107.9">7</text>
<text x="129.4" y="103.1">A3</text>
<text x="129.4" y="105">A4</text>
<text x="129.4" y="106.9">A5</text>
<text x="136.7" y="103.1">B5</text>
<text x="136.7" y="105">B6</text>
<text x="136.7" y="106.9">B7</text>
<text x="142.7" y="102.1">14</text>
<text x="142.7" y="104.1">13</text>
<text x="142.7" y="106">12</text>
<text x="142.7" y="107.9">11</text>
<text x="188" y="102.1">1</text>
<text x="188" y="106">2</text>
<text x="188" y="107.9">3</text>
<text x="192.8" y="103.1">DIR</text>
<text x="192.8" y="106.9">A1</text>
<text x="200.1" y="103.1">B1</text>
<text x="200.1" y="105">B2</text>
<text x="200.1" y="106.9">B3</text>
<text x="206.1" y="102.1">18</text>
<text x="206.1" y="104.1">17</text>
<text x="206.1" y="106">16</text>
<text x="206.1" y="107.9">15</text>
<text x="212.1" y="107.9">8</text>
<text x="212.1" y="106">7</text>
<text x="212.1" y="104.1">6</text>
<text x="212.1" y="102.1">5</text>
<text x="224.4" y="107.9">1 ADDR20</text>
<text x="224.4" y="106">2 ADDR21</text>
<text x="224.4" y="104.1">3 ADDR22</text>
<text x="224.4" y="102.1">4 ADDR23</text>
<text x="58.3" y="109.8">6</text>
<text x="58.3" y="111.7">7</text>
<text x="58.3" y="113.7">8</text>
<text x="63.1" y="108.9">I</text>
<text x="63.1" y="110.8">I</text>
<text x="63.1" y="112.7">I</text>
<text x="70" y="112.7">I/O</text>
<text x="70" y="110.8">I/O</text>
<text x="70" y="108.9">I/O</text>
<text x="76.3" y="113.7">13</text>
<text x="76.3" y="111.7">14</text>
<text x="76.3" y="109.8">15</text>
<text x="124.6" y="109.8">8</text>
<text x="124.6" y="111.7">9</text>
<text x="129.4" y="108.9">A6</text>
<text x="129.4" y="110.8">A7</text>
<text x="129.4" y="112.7">A8</text>
<text x="136.7" y="108.9">B8</text>
<text x="188" y="109.8">4</text>
<text x="188" y="111.7">5</text>
<text x="188" y="113.7">6</text>
<text x="192.8" y="108.9">A2</text>
<text x="192.8" y="110.8">A3</text>
<text x="192.8" y="112.7">A4</text>
<text x="200.1" y="108.9">B4</text>
<text x="200.1" y="110.8">B5</text>
<text x="200.1" y="112.7">B6</text>
<text x="206.1" y="109.8">14</text>
<text x="206.1" y="111.7">13</text>
<text x="206.1" y="113.7">12</text>
<text x="212.1" y="113.7">7</text>
<text x="212.1" y="111.7">6</text>
<text x="212.1" y="109.8">5</text>
<text x="224.4" y="113.7">2 ADDR17</text>
<text x="224.4" y="111.7">3 ADDR18</text>
<text x="224.4" y="109.8">4 ADDR19</text>
<text x="57.3" y="117.5">10</text>
<text x="58.3" y="115.6">9</text>
<text x="63.1" y="114.6">I</text>
<text x="63.1" y="116.5">I</text>
<text x="63.1" y="118.5">GND</text>
<text x="69" y="118.5">I/OE</text>
<text x="70" y="116.5">I/O</text>
<text x="70" y="114.6">I/O</text>
<text x="76.3" y="117.5">11</text>
<text x="76.3" y="115.6">12</text>
<text x="188" y="115.6">7</text>
<text x="188" y="117.5">8</text>
<text x="188" y="119.4">9</text>
<text x="192.8" y="114.6">A5</text>
<text x="192.8" y="116.5">A6</text>
<text x="192.8" y="118.5">A7</text>
<text x="200.1" y="114.6">B7</text>
<text x="200.1" y="116.5">B8</text>
<text x="206.1" y="115.6">11</text>
<text x="212.1" y="115.6">8</text>
<text x="224.4" y="115.6">1 ADDR16</text>
<text x="123.6" y="121.3">19</text>
<text x="124.6" y="123.3">1</text>
<text x="129.4" y="122.3">G</text>
<text x="129.4" y="124.2">DIR</text>
<text x="136.7" y="124.2">B1</text>
<text x="142.7" y="123.3">18</text>
<text x="142.7" y="125.2">17</text>
<text x="192.8" y="120.4">A8</text>
<text x="5.6" y="131.7">B</text>
<text x="124.6" y="127.1">2</text>
<text x="124.6" y="129">3</text>
<text x="124.6" y="130.9">4</text>
<text x="129.4" y="128.1">A1</text>
<text x="129.4" y="130">A2</text>
<text x="129.4" y="131.9">A3</text>
<text x="136.7" y="126.2">B2</text>
<text x="136.7" y="128.1">B3</text>
<text x="136.7" y="130">B4</text>
<text x="136.7" y="131.9">B5</text>
<text x="142.7" y="127.1">16</text>
<text x="142.7" y="129">15</text>
<text x="142.7" y="130.9">14</text>
<text x="290.1" y="131.7">B</text>
<text x="124.6" y="132.9">5</text>
<text x="124.6" y="134.8">6</text>
<text x="124.6" y="136.7">7</text>
<text x="129.4" y="133.8">A4</text>
<text x="129.4" y="135.7">A5</text>
<text x="129.4" y="137.7">A6</text>
<text x="136.7" y="133.8">B6</text>
<text x="136.7" y="135.7">B7</text>
<text x="136.7" y="137.7">B8</text>
<text x="142.7" y="132.9">13</text>
<text x="142.7" y="134.8">12</text>
<text x="142.7" y="136.7">11</text>
<text x="187.1" y="132.9">19</text>
<text x="188" y="134.8">1</text>
<text x="192.8" y="133.8">G</text>
<text x="192.8" y="135.7">DIR</text>
<text x="200.1" y="135.7">B1</text>
<text x="200.1" y="137.7">B2</text>
<text x="206.1" y="134.8">18</text>
<text x="206.1" y="136.7">17</text>
<text x="212.1" y="136.7">6</text>
<text x="212.1" y="134.8">5</text>
<text x="224.4" y="136.7">3</text>
<text x="224.4" y="134.8">4</text>
<text x="124.6" y="138.6">8</text>
<text x="124.6" y="140.5">9</text>
<text x="129.4" y="139.6">A7</text>
<text x="129.4" y="141.5">A8</text>
<text x="188" y="138.6">2</text>
<text x="188" y="140.5">3</text>
<text x="188" y="142.5">4</text>
<text x="192.8" y="139.6">A1</text>
<text x="192.8" y="141.5">A2</text>
<text x="192.8" y="143.4">A3</text>
<text x="200.1" y="139.6">B3</text>
<text x="200.1" y="141.5">B4</text>
<text x="200.1" y="143.4">B5</text>
<text x="206.1" y="138.6">16</text>
<text x="206.1" y="140.5">15</text>
<text x="206.1" y="142.5">14</text>
<text x="212.1" y="140.5">8</text>
<text x="212.1" y="138.6">7</text>
<text x="224.4" y="140.5">1</text>
<text x="224.4" y="138.6">2</text>
<text x="188" y="144.4">5</text>
<text x="188" y="146.3">6</text>
<text x="188" y="148.2">7</text>
<text x="192.8" y="145.4">A4</text>
<text x="192.8" y="147.3">A5</text>
<text x="192.8" y="149.2">A6</text>
<text x="200.1" y="145.4">B6</text>
<text x="200.1" y="147.3">B7</text>
<text x="200.1" y="149.2">B8</text>
<text x="206.1" y="144.4">13</text>
<text x="206.1" y="146.3">12</text>
<text x="206.1" y="148.2">11</text>
<text x="123.6" y="150.2">19</text>
<text x="124.6" y="152.1">1</text>
<text x="124.6" y="155.9">2</text>
<text x="129.4" y="151.1">G</text>
<text x="129.4" y="153">DIR</text>
<text x="136.7" y="153">B1</text>
<text x="136.7" y="155">B2</text>
<text x="142.7" y="152.1">18</text>
<text x="142.7" y="154">17</text>
<text x="142.7" y="155.9">16</text>
<text x="148.6" y="155.9">7</text>
<text x="148.6" y="154">6</text>
<text x="148.6" y="152.1">5</text>
<text x="160.9" y="155.9">2</text>
<text x="160.9" y="154">3</text>
<text x="160.9" y="152.1">4</text>
<text x="188" y="150.2">8</text>
<text x="188" y="152.1">9</text>
<text x="192.8" y="151.1">A7</text>
<text x="192.8" y="153">A8</text>
<text x="124.6" y="157.8">3</text>
<text x="124.6" y="159.7">4</text>
<text x="124.6" y="161.7">5</text>
<text x="129.4" y="156.9">A1</text>
<text x="129.4" y="158.8">A2</text>
<text x="129.4" y="160.7">A3</text>
<text x="136.7" y="156.9">B3</text>
<text x="136.7" y="158.8">B4</text>
<text x="136.7" y="160.7">B5</text>
<text x="142.7" y="157.8">15</text>
<text x="142.7" y="159.7">14</text>
<text x="142.7" y="161.7">13</text>
<text x="148.6" y="161.7">6</text>
<text x="148.6" y="159.7">5</text>
<text x="148.6" y="157.8">8</text>
<text x="160.9" y="161.7">3</text>
<text x="160.9" y="159.7">4</text>
<text x="160.9" y="157.8">1</text>
<text x="124.6" y="163.6">6</text>
<text x="124.6" y="165.5">7</text>
<text x="124.6" y="167.4">8</text>
<text x="129.4" y="162.6">A4</text>
<text x="129.4" y="164.5">A5</text>
<text x="129.4" y="166.5">A6</text>
<text x="136.7" y="162.6">B6</text>
<text x="136.7" y="164.5">B7</text>
<text x="136.7" y="166.5">B8</text>
<text x="142.7" y="163.6">12</text>
<text x="142.7" y="165.5">11</text>
<text x="148.6" y="165.5">8</text>
<text x="148.6" y="163.6">7</text>
<text x="160.9" y="165.5">1</text>
<text x="160.9" y="163.6">2</text>
<text x="124.6" y="169.4">9</text>
<text x="129.4" y="168.4">A7</text>
<text x="129.4" y="170.3">A8</text>
<text x="5.6" y="177.2">A</text>
<text x="290.1" y="177.2">A</text>
<text x="222.4" y="180.9">Title</text>
<text x="222.4" y="186.6">Size</text>
<text x="223.4" y="189.5">B</text>
<text x="232" y="186.6">Number</text>
<text x="270.5" y="186.6">Revision</text>
<text x="27.9" y="197.2">1</text>
<text x="76" y="197.2">2</text>
<text x="124" y="197.2">3</text>
<text x="172.1" y="197.2">4</text>
<text x="220.1" y="197.2">5</text>
<text x="222.4" y="192.4">Date:</text>
<text x="222.4" y="194.3">File:</text>
<text x="231.1" y="194.3">D:\ARM9\2410_SCHPCB\MagicARM2410-HSB.ddb</text>
<text x="231.1" y="192.4">13-Jan-2006</text>
<text x="260.9" y="194.3">Drawn By:</text>
<text x="260.9" y="192.4">Sheet</text>
<text x="266.4" y="192.4">of</text>
<text x="268.2" y="197.2">6</text>
</g>
<g font-size="1.7" fill="#800000">
<text x="241.7" y="27.2">EMC-BUS</text>
<text x="114.8" y="36.9">LnOE</text>
<text x="114.8" y="40.7">LDATA0</text>
<text x="147.5" y="36.9">DATA0</text>
<text x="147.5" y="38.8">DATA1</text>
<text x="147.5" y="40.7">DATA2</text>
<text x="178.2" y="37.8">VDD33</text>
<text x="180.1" y="40.7">LADDR7</text>
<text x="114.8" y="42.6">LDATA1</text>
<text x="114.8" y="44.5">LDATA2</text>
<text x="114.8" y="46.4">LDATA3</text>
<text x="147.5" y="42.6">DATA3</text>
<text x="147.5" y="44.5">DATA4</text>
<text x="147.5" y="46.4">DATA5</text>
<text x="180.1" y="46.4">LADDR4</text>
<text x="180.1" y="44.5">LADDR5</text>
<text x="180.1" y="42.6">LADDR6</text>
<text x="114.8" y="48.4">LDATA4</text>
<text x="114.8" y="50.3">LDATA5</text>
<text x="114.8" y="52.2">LDATA6</text>
<text x="147.5" y="48.4">DATA6</text>
<text x="147.5" y="50.3">DATA7</text>
<text x="180.1" y="52.2">LADDR1</text>
<text x="180.1" y="50.3">LADDR2</text>
<text x="180.1" y="48.4">LADDR3</text>
<text x="114.8" y="54.1">LDATA7</text>
<text x="180.1" y="54.1">LADDR0</text>
<text x="114.8" y="65.6">LnOE</text>
<text x="147.5" y="65.6">DATA8</text>
<text x="114.8" y="69.5">LDATA8</text>
<text x="114.8" y="71.4">LDATA9</text>
<text x="147.5" y="67.6">DATA9</text>
<text x="147.5" y="69.5">DATA10</text>
<text x="147.5" y="71.4">DATA11</text>
<text x="178.2" y="70.4">VDD33</text>
<text x="114.8" y="73.3">LDATA10</text>
<text x="114.8" y="75.2">LDATA11</text>
<text x="114.8" y="77.2">LDATA12</text>
<text x="147.5" y="73.3">DATA12</text>
<text x="147.5" y="75.2">DATA13</text>
<text x="147.5" y="77.2">DATA14</text>
<text x="179.2" y="77.2">LADDR13</text>
<text x="179.2" y="75.2">LADDR14</text>
<text x="179.2" y="73.3">LADDR15</text>
<text x="114.8" y="79.1">LDATA13</text>
<text x="114.8" y="81">LDATA14</text>
<text x="114.8" y="82.9">LDATA15</text>
<text x="147.5" y="79.1">DATA15</text>
<text x="179.2" y="82.9">LADDR10</text>
<text x="179.2" y="81">LADDR11</text>
<text x="179.2" y="79.1">LADDR12</text>
<text x="179.2" y="86.8">LADDR8</text>
<text x="179.2" y="84.9">LADDR9</text>
<text x="114.8" y="94.4">LnOE</text>
<text x="147.5" y="94.4">DATA16</text>
<text x="37.9" y="96.4">J1-Port</text>
<text x="77.5" y="97.3">VDD33</text>
<text x="114.8" y="98.3">LDATA16</text>
<text x="114.8" y="100.2">LDATA17</text>
<text x="147.5" y="96.4">DATA17</text>
<text x="147.5" y="98.3">DATA18</text>
<text x="147.5" y="100.2">DATA19</text>
<text x="48.5" y="106">nGCS4</text>
<text x="48.5" y="107.9">nGCS3</text>
<text x="48.5" y="102.1">nGCS7</text>
<text x="48.5" y="104.1">nGCS5</text>
<text x="81.1" y="107.9">SJA-ALE</text>
<text x="81.1" y="106">SJA-CS</text>
<text x="114.8" y="102.1">LDATA18</text>
<text x="114.8" y="104.1">LDATA19</text>
<text x="114.8" y="106">LDATA20</text>
<text x="114.8" y="107.9">LDATA21</text>
<text x="147.5" y="102.1">DATA20</text>
<text x="147.5" y="104.1">DATA21</text>
<text x="147.5" y="106">DATA22</text>
<text x="147.5" y="107.9">DATA23</text>
<text x="178.2" y="103.1">VDD33</text>
<text x="180.1" y="107.9">LADDR22</text>
<text x="180.1" y="106">LADDR23</text>
<text x="48.5" y="111.7">nGCS1</text>
<text x="48.5" y="113.7">LADDR3</text>
<text x="48.5" y="109.8">nGCS2</text>
<text x="81.1" y="113.7">LADDR2</text>
<text x="114.8" y="109.8">LDATA22</text>
<text x="114.8" y="111.7">LDATA23</text>
<text x="180.1" y="113.7">LADDR19</text>
<text x="180.1" y="111.7">LADDR20</text>
<text x="180.1" y="109.8">LADDR21</text>
<text x="81.1" y="115.6">BUS-EN</text>
<text x="180.1" y="119.4">LADDR16</text>
<text x="180.1" y="117.5">LADDR17</text>
<text x="180.1" y="115.6">LADDR18</text>
<text x="114.8" y="123.3">LnOE</text>
<text x="147.5" y="123.3">DATA24</text>
<text x="147.5" y="125.2">DATA25</text>
<text x="114.8" y="127.1">LDATA24</text>
<text x="114.8" y="129">LDATA25</text>
<text x="114.8" y="130.9">LDATA26</text>
<text x="147.5" y="127.1">DATA26</text>
<text x="147.5" y="129">DATA27</text>
<text x="147.5" y="130.9">DATA28</text>
<text x="80" y="137.7">SJA-CON</text>
<text x="114.8" y="132.9">LDATA27</text>
<text x="114.8" y="134.8">LDATA28</text>
<text x="114.8" y="136.7">LDATA29</text>
<text x="147.5" y="132.9">DATA29</text>
<text x="147.5" y="134.8">DATA30</text>
<text x="147.5" y="136.7">DATA31</text>
<text x="178.2" y="135.7">VDD33</text>
<text x="228.2" y="136.7">ADDR25</text>
<text x="228.2" y="134.8">ADDR26</text>
<text x="114.8" y="138.6">LDATA30</text>
<text x="114.8" y="140.5">LDATA31</text>
<text x="179.2" y="142.5">LADDR24</text>
<text x="179.2" y="140.5">LADDR25</text>
<text x="179.2" y="138.6">LADDR26</text>
<text x="228.2" y="138.6">ADDR24</text>
<text x="114.8" y="155.9">nRSTOUT</text>
<text x="114.8" y="153">VDD33</text>
<text x="163.8" y="152.1">nRST</text>
<text x="163.8" y="155.9">nWE</text>
<text x="163.8" y="154">nOE</text>
<text x="114.8" y="161.7">LnWBE3</text>
<text x="114.8" y="159.7">LnWE</text>
<text x="114.8" y="157.8">LnOE</text>
<text x="163.8" y="161.7">nWBE1</text>
<text x="163.8" y="159.7">nWBE2</text>
<text x="163.8" y="157.8">nWBE3</text>
<text x="114.8" y="167.4">LnWBE0</text>
<text x="114.8" y="165.5">LnWBE1</text>
<text x="114.8" y="163.6">LnWBE2</text>
<text x="163.8" y="163.6">nWBE0</text>
<text x="99.4" y="179">J1-Port</text>
</g>
<g font-size="1.7" fill="#000080">
<text x="128.2" y="33">U4</text>
<text x="191.7" y="33">U5</text>
<text x="215.5" y="35.9">RP2</text>
<text x="220.3" y="35.9">22</text>
<text x="215.5" y="53.2">RP1</text>
<text x="220.5" y="53.2">22</text>
<text x="128.2" y="58">74LVC245</text>
<text x="191.7" y="58">74LVC245</text>
<text x="128.2" y="61.8">U6</text>
<text x="191.7" y="65.6">U10</text>
<text x="215.5" y="68.5">RP5</text>
<text x="220.3" y="68.5">22</text>
<text x="128.2" y="86.8">74LVC245</text>
<text x="215.5" y="85.8">RP3</text>
<text x="220.5" y="85.8">22</text>
<text x="128.2" y="90.6">U8</text>
<text x="191.7" y="90.6">74LVC245</text>
<text x="61.9" y="98.3">U15</text>
<text x="191.7" y="98.3">U11</text>
<text x="215.5" y="101.2">RP6</text>
<text x="220.3" y="101.2">22</text>
<text x="128.2" y="115.6">74LVC245</text>
<text x="128.2" y="119.4">U9</text>
<text x="215.5" y="118.3">RP4</text>
<text x="220.5" y="118.5">22</text>
<text x="61.9" y="121.3">ATF16LV8C</text>
<text x="191.7" y="123.3">74LVC245</text>
<text x="191.7" y="130.9">U13</text>
<text x="215.5" y="133.8">RP9</text>
<text x="220.3" y="133.8">22</text>
<text x="128.2" y="148.2">U12</text>
<text x="128.2" y="144.4">74LVC245</text>
<text x="152.1" y="151.1">RP7</text>
<text x="157.1" y="151.1">22</text>
<text x="191.7" y="155.9">74LVC245</text>
<text x="128.2" y="173.2">74LVC245</text>
<text x="152.1" y="168.4">RP8</text>
<text x="156.9" y="168.4">22</text>
<text x="227.2" y="182.8">MagicARM2410 (BUS Derive)</text>
<text x="244.6" y="182.8">3</text>
<text x="238.8" y="188.6">3</text>
</g>
</svg>
